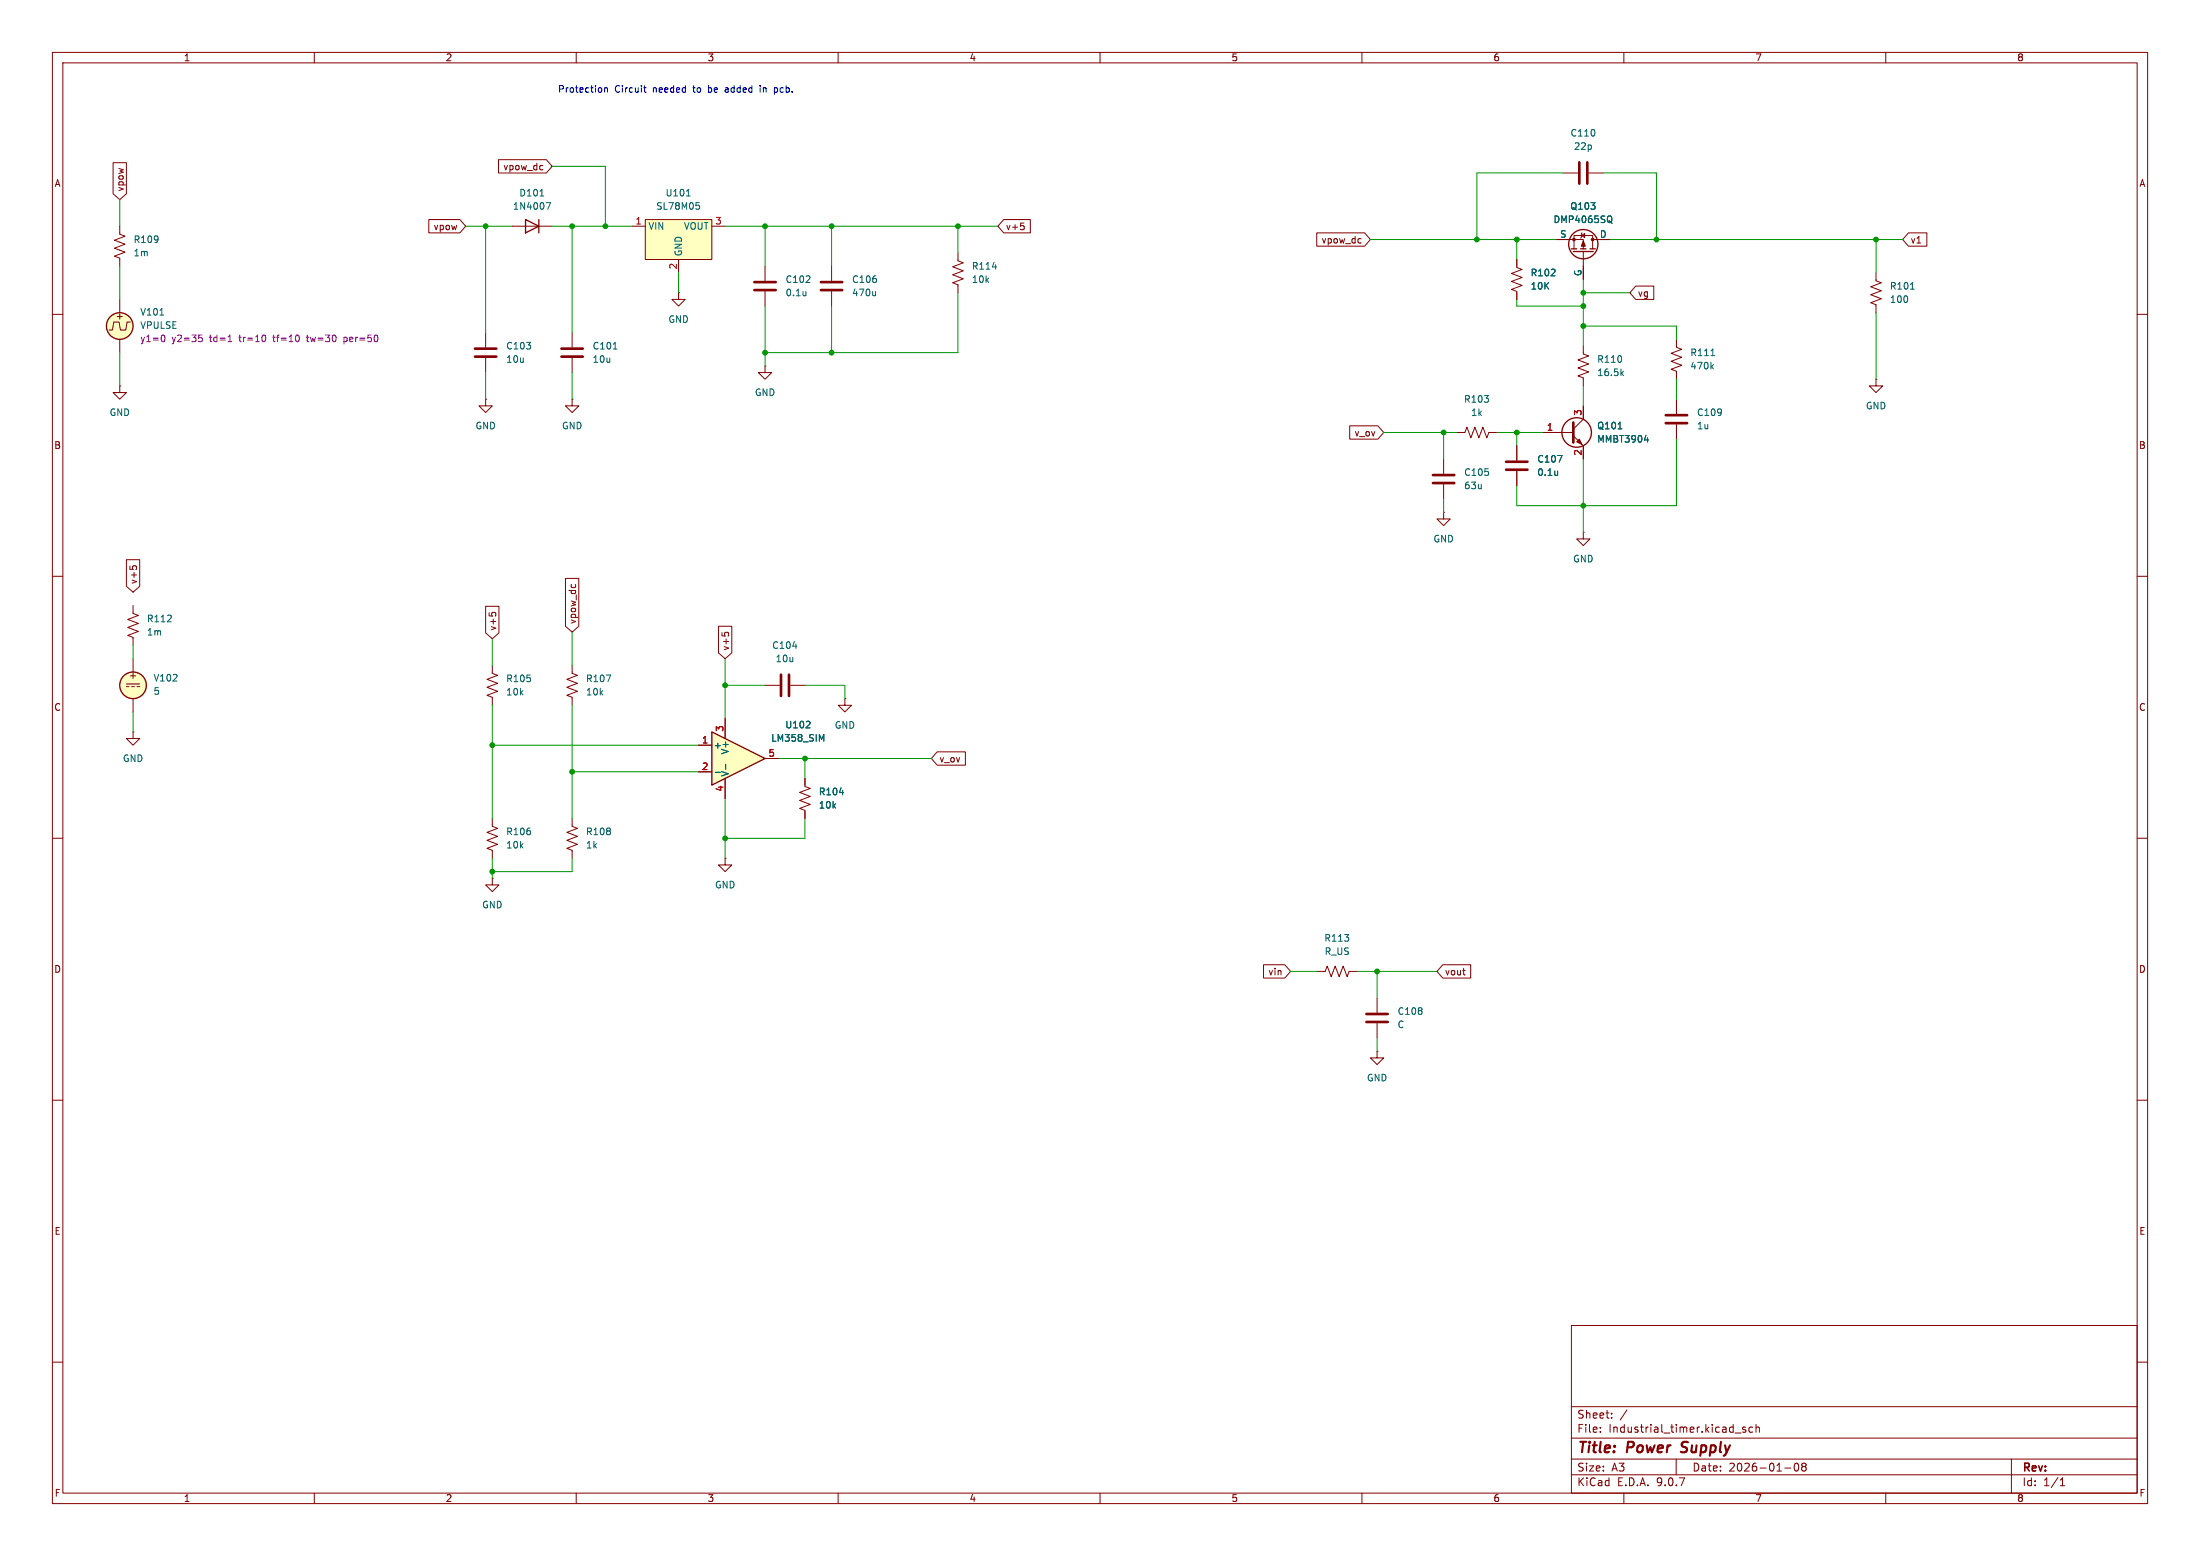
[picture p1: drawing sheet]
<svg xmlns="http://www.w3.org/2000/svg" width="420mm" height="297mm" viewBox="0 0 420 297" stroke-linecap="round" stroke-linejoin="round" font-family="sans-serif">
<g fill="none" stroke="#840000" stroke-width=".19">
<path d="M10 10h400v277h-400zM12 12h396v273h-396zM60 10v2M110 10v2M160 10v2M210 10v2M260 10v2M310 10v2M360 10v2M97.8 43.2h7.6M158.7 50.8v2.8M158.7 55.6v2.8"/>
<path d="M10 60h2M109.2 63.5v2.8M109.2 68.3v2.8M408 60h2M10 110h2M408 110h2M109.2 127v1.5l1 .4-2 .8 2 .7-2 .8 2 .8-2 .7 1 .4v1.5M10 160h2M94 156.2v1.5l1 .4-2 .8 2 .7-2 .8 2 .8-2 .7 1 .4v1.5M109.2 156.2v1.5l1 .4-2 .8 2 .7-2 .8 2 .8-2 .7 1 .4v1.5M153.7 148.6v1.5l1 .4-2 .8 2 .7-2 .8 2 .7-2 .8 1 .4v1.5M408 160h2"/>
<path d="M94 167.6v1.3h1.2l-1.2 1.3-1.3-1.3h1.3M94 167.6h.1M138.4 163.8v1.3h1.3l-1.3 1.3-1.2-1.3h1.2M138.4 163.8h.1M251.5 185.4h1.5l.4-1 .7 2 .8-2 .8 2 .7-2 .8 2 .4-1h1.5M262.9 190.5v2.8M262.9 195.3v2.8M10 210h2M262.9 200.7v1.2h1.3l-1.3 1.3-1.3-1.3h1.3M262.9 200.7h.1M408 210h2M300 253h108v32h-108z"/>
<path d="M10 260h2M300 278.5h108M300 274.5h108M300 268.5h108M305.5 273.2v.2M305.5 272.5v.1M307.7 270.5v.2M307.7 269.8v.1M310.6 269.1l-1.3 1.9M320 278.5v3M331.2 273.5h1.2M333.2 272.5l-.3-.1-.2 .2v.2l.5 .2v.3h-.5"/>
<path d="M334.6 272.5l-.4-.1-.3 .3 .1 .6h.6M335.2 272.5l.2-.1 .4 .1 .1 .9M335.2 271.9v1.5M342.7 279.4l.2-.1a.8 .8 0 0 1 .5 .7 .8 .8 0 0 1-.5 .8l-.2-.2-.2-.4zM344.2 279.9l-.3-.3 .3-.3 .5 .1 .1 .2-.3 .3M344.2 279.9l-.3 .3 .1 .4 .2 .2 .5-.1 .1-.2-.1-.4-.2-.2M344.2 279.9h.3M384 278.5v6.5M408 260h2M60 285v2M110 285v2M160 285v2"/>
<path d="M210 285v2M260 285v2M300 281.5h108M310 285v2M340.7 280.2h1.2M360 285v2M393.3 283.6h.9M393.3 282.5l.4-.4v1.5"/>
</g>
<path d="M320.9 277.1l.2 .1M321.2 275.4l-.1 .6" fill="none" stroke="#840000" stroke-width=".4"/>
<path d="M103.1 37.4h.7M104.3 38.7h.8l-.5 1.2M167.1 55.6v.9M167.1 56.3l-.1 .2M117.1 66.6h.7M115.7 128.8h.9l-.6 1.3M160.3 151.3h.7" fill="none" stroke="#006464" stroke-width=".19"/>
<path d="M156.7 53.8h4.1M156.7 55.4h4.1M107.2 66.5h4.1M107.2 68.1h4.1M260.9 193.5h4M260.9 195.1h4" fill="none" stroke="#840000" stroke-width=".51"/>
<path d="M100.3 41.9l2.6 1.3-2.6 1.3zM102.9 41.9v2.6" fill="none" stroke="#840000" stroke-width=".25"/>
<path d="M123.2 41.9h12.7v7.6h-12.7z" fill="#ffffc2"/>
<g fill="none" stroke="#840000" stroke-width=".19">
<path d="M120.6 43.2h2.6M123.2 41.9h12.7v7.6h-12.7zM129.5 55.9v1.3h1.3l-1.3 1.2-1.2-1.2h1.2M129.5 55.9h.1M129.5 49.5v2.6M135.9 43.2h2.5M146 50.8v2.8M146 55.6v2.8M358.1 52.1v1.5l1.1 .4-2.1 .7 2.1 .8-2.1 .8 2.1 .7-2.1 .8 1 .4v1.5M92.7 63.5v2.8M92.7 68.3v2.8M146 69.9v1.2h1.3l-1.3 1.3-1.2-1.3h1.2"/>
<path d="M146 69.9h.1M302.3 66v1.6l1 .3-2.1 .8 2.1 .8-2.1 .7 2.1 .8-2.1 .8 1.1 .3v1.6M161.3 133.4v1.2h1.3l-1.3 1.3-1.3-1.3h1.3M161.3 133.4h.1"/>
</g>
<path d="M131.1 37.4h.7M132.9 38.7h.6M133 39.2h.3l.3 .2-.1 .4-.5 .1M153.8 55.6v.9M153.8 56.3v.1M364.7 55.2h.7M309.6 71.2l.3 .5M309.9 70.9l-.5 .4" fill="none" stroke="#006464" stroke-width=".19"/>
<path d="M144 53.8h4.1M144 55.4h4.1M90.7 66.5h4M90.7 68.1h4" fill="none" stroke="#840000" stroke-width=".51"/>
<path d="M135.9 139.7l10.1 5.1-10.1 5.1z" fill="#ffffc2"/>
<g fill="none" stroke="#840000" stroke-width=".25">
<path d="M300 47.5h1M300.4 48h3.8M301.8 47.5h1M303.5 47.5h1M135.9 139.7l10.1 5.1-10.1 5.1z"/>
<circle cx="302.3" cy="46.6" r="2.79"/>
<circle cx="22.9" cy="62.2" r="2.54"/>
<circle cx="301" cy="82.5" r="2.82"/>
<circle cx="25.4" cy="130.8" r="2.54"/>
</g>
<g fill="none" stroke="#840000" stroke-width=".19">
<path d="M21.6 31.1h2.5v5.9l-1.2 1.1-1.3-1.1zM95.2 30.5h9.1l1.1 1.3-1.1 1.2h-9.1zM103.5 31.6h.1M103.6 32.4h-.1M298.4 33h2.8M303.3 33h2.8M22.9 43.2v1.5l1 .4-2.1 .7 2.1 .8-2.1 .8 2.1 .7-2.1 .8 1.1 .4v1.5M22.9 57.2v2.5M81.9 41.9h5.9l1.1 1.3-1.1 1.3h-5.9zM182.9 48.3v1.5l1 .4-2 .7 2 .8-2 .8 2 .7-2 .8 1 .4v1.5M191.6 41.9h5.1v2.6h-5.1l-1.1-1.3zM194.9 42.6h.6"/>
<path d="M195.3 43.1l.2 .2v.3l-.2 .3M251.4 44.4h9.1l1.1 1.3-1.1 1.3h-9.1zM259.7 45.5l.1 .1M259.8 46.3l-.1 .1M289.6 49.5v1.6l1 .3-2.1 .8 2.1 .8-2.1 .7 2.1 .8-2.1 .7 1.1 .4v1.6M297.2 45.7h5.1v1.8M300.5 47.5v-2.5h3.5v2.5M301.9 45l.6-.4v.7zM302 44.5l-.2 1M302.3 48v5.3M304 45.7h3.3M312.3 54.6h3.4v2.6h-3.4l-1.2-1.3z"/>
<path d="M364.3 44.4h3.5v2.6h-3.5l-1.1-1.3zM22.9 73.7v1.2h1.2l-1.2 1.3-1.3-1.3h1.3M22.9 73.7h.1M22.9 64.8v2.5M24.9 61.5h-.6l-.3 1.5h-1l-.3-1.5h-1l-.2 1.5h-.7M92.7 76.2v1.3h1.3l-1.3 1.2-1.3-1.2h1.3M92.7 76.2h.1M109.2 76.2v1.3h1.3l-1.3 1.2-1.3-1.2h1.3M109.2 76.2h.1M302.3 77.5v2.5l-1.9 1.9M320 64.8v1.5l1.1 .4-2.1 .7 2.1 .8-2.1 .8 2.1 .7-2.1 .8 1 .4v1.5M320 76.2v2.8"/>
<path d="M358.1 72.4v1.3h1.3l-1.3 1.2-1.2-1.2h1.2M358.1 72.4h.1M257.7 81.3h5.3l1.2 1.3-1.2 1.2h-5.3zM275.6 97.8v1.3h1.3l-1.3 1.2-1.3-1.2h1.3M275.6 97.8h.1M275.6 87.6v2.8M275.6 92.5v2.8M278.1 82.6h1.6l.3-1.1 .8 2.1 .8-2.1 .7 2.1 .8-2.1 .7 2.1 .4-1h1.5M289.6 85.1v2.8M289.6 89.9v2.8M294.6 82.6h5.8M300.4 83.2l1.9 1.9v2.5"/>
<path d="M320 81v2.8M24.1 106.8h2.6v5.1l-1.3 1.1-1.3-1.1zM24.8 108.1v.6M25.3 108.2l.2-.2h.3l.3 .2M25.4 115.6v1.5l1 .4-2 .7 2 .8-2 .8 2 .7-2 .8 1 .4v1.5M92.7 115.7h2.6v5.1l-1.3 1.1-1.3-1.1zM93.4 116.9v.6M93.9 117.1l.2-.2h.3l.3 .2M107.9 110.4h2.6v9.1l-1.3 1.2-1.3-1.2zM109.1 111.6l-.1 .1M109.8 111.6l.1 .1M137.2 119.5h2.5v5.1l-1.3 1.1-1.2-1.1z"/>
<path d="M302.3 101.6v1.3h1.2l-1.2 1.2-1.3-1.2h1.3M302.3 101.6h.1M24.1 130.6h2.6M24.1 131.1h.5M25.1 131.1h.6M25.4 139.7v1.3h1.3l-1.3 1.2-1.3-1.2h1.3M25.4 139.7h.1M25.4 125.7v2.6M25.4 133.4v2.5M26.2 131.1h.5M94 127v1.5l1 .4-2 .8 2 .7-2 .8 2 .8-2 .7 1 .4v1.5M137.8 120.8v.6"/>
<path d="M138.3 120.9l.3-.2h.3l.2 .2M138.4 137.2v3.8M146 130.8h2.8M150.9 130.8h2.8M133.3 142.2h2.6M133.3 147.3h2.6M138.4 148.6v3.8M146 144.8h2.6M153.7 148.6v1.3M153.7 154.9v1.3M178.9 143.5h5.4v2.6h-5.4l-1.1-1.3zM241.2 184.1h4.1l1.1 1.3-1.1 1.3h-4.1z"/>
<path d="M275.4 184.1h5.4v2.6h-5.4l-1.1-1.3zM279.2 185.2h.5M279.6 186.1h.1"/>
</g>
<g fill="none" stroke="#006464" stroke-width=".19">
<path d="M189.5 51h.7M307.3 42.2l.5 .4M307.4 41.2l.1 .1a.81 .81 0 0 1-.1 1.2M30.5 60.1h.8M326.6 67.9h.7M326.7 69.9l.4 .5M327.1 69.6l-.5 .5M297.4 86.9h.8l-.5 1.3M297.4 89.9v.8M297.4 90.6l-.1 .1M308.9 81.9h.7M313.9 84h.8"/>
<path d="M314.5 83.6v.8M151.3 123.3h.8M153.9 138.9h.7M154.6 137.8v.4M136.5 147.4h1M138.5 145.9v.9M156.8 141.1l.5-.9v1.3M160.3 151.3h.7"/>
</g>
<path d="M301.5 31v4.1M303 31v4.1M318 79.2h4.1M273.6 92.2h4M273.6 90.7h4M287.5 89.7h4.1M287.5 88.1h4.1M300.4 80.6v3.9M318 80.8h4.1M149.1 128.8v4M150.6 128.8v4" fill="none" stroke="#840000" stroke-width=".51"/>
<g fill="#840000" stroke="#840000" stroke-width=".19">
<path d="M301 84.3l.5-.5 .5 1z"/>
<path d="M302.3 46l.3 1h-.7z"/>
<circle cx="304" cy="45.7" r=".25"/>
<circle cx="300.5" cy="45.7" r=".25"/>
</g>
<g fill="#ffffc2" stroke="#ffffc2" stroke-width=".19">
<circle cx="22.9" cy="62.2" r="2.54"/>
<circle cx="25.4" cy="130.8" r="2.54"/>
</g>
<path d="M31.1 63.9a.68 .68 0 0 1 .4 .7 .68 .68 0 0 1-.4 .6M38 63.9h.6M38.1 64.4h.3l.2 .3-.1 .5h-.4M43.5 65.2h.8M50.6 64.1l.1 .3-.1 .7M58.5 64.4h.5M58.7 63.9v1.3M65.7 65.2h.3M65.7 64.4v1.2M66 64.4h-.3" fill="none" stroke="#840084" stroke-width=".19"/>
<g fill="none" stroke="#009600" stroke-width=".19">
<path d="M22.9 38.1v5.1M105.4 31.8h10.2v11.4M298.4 33h-16.5v12.7M306.1 33h10.1v12.7M22.9 50.8v6.4M88.9 43.2h8.9M92.7 43.2v20.3M105.4 43.2h15.2M109.2 43.2v20.3M129.5 52.1v3.8M138.4 43.2h52.1M146 43.2v7.6"/>
<path d="M146 58.4v11.5M158.7 43.2v7.6M158.7 58.4v8.9M182.9 55.9v11.4h-36.9M182.9 43.2v5.1M261.6 45.7h35.6M289.6 45.7v3.8M289.6 57.2v1.2h12.7M302.3 55.9h8.8M302.3 53.3v12.7M307.3 45.7h55.9M358.1 45.7v6.4"/>
<path d="M358.1 59.7v12.7M22.9 67.3v6.4M92.7 71.1v5.1M109.2 71.1v5.1M302.3 62.2h17.7v2.6M302.3 73.7v3.8M320 72.4v3.8M264.2 82.6h13.9M275.6 82.6v5M275.6 95.3v2.5M285.7 82.6h8.9M289.6 82.6v2.5"/>
<path d="M302.3 87.6v14M320 83.8v12.7h-30.4v-3.8M25.4 123.2v2.5M25.4 135.9v3.8M94 121.9v5.1M94 134.6v21.6M109.2 120.7v6.3M109.2 134.6v21.6M138.4 125.7v11.5M138.4 130.8h7.6M153.7 130.8h7.6v2.6M94 142.2h39.3"/>
<path d="M109.2 147.3h24.1M138.4 152.4v11.4M148.6 144.8h29.2M153.7 144.8v3.8M153.7 156.2v3.8h-15.3M94 163.8v3.8M109.2 163.8v2.6h-15.2M246.4 185.4h5.1M259.1 185.4h15.2M262.9 185.4v5.1M262.9 198.1v2.6"/>
</g>
<path d="M115.4 16.8v.8M115.4 16.9l.2-.1h.3l.1 .8M122.9 16.8h.4M123 16.3v1.1l.3 .2M138.6 16.8h-.1M138.6 17.1l-.2 .2 .2 .3M145.1 16.3v.2M145.1 16.8v.8M147.8 16.8h.4l.2 .1M147.8 16.8v1.2M148.4 17.5l-.2 .1-.4-.1" fill="none" stroke="#0000c2" stroke-width=".19"/>
<g fill="#009600" stroke="#009600" stroke-width=".19">
<circle cx="275.6" cy="82.6" r=".46"/>
<circle cx="281.9" cy="45.7" r=".46"/>
<circle cx="158.7" cy="43.2" r=".46"/>
<circle cx="146" cy="43.2" r=".46"/>
<circle cx="302.3" cy="96.5" r=".46"/>
<circle cx="182.9" cy="43.2" r=".46"/>
<circle cx="158.7" cy="67.3" r=".46"/>
<circle cx="262.9" cy="185.4" r=".46"/>
<circle cx="115.6" cy="43.2" r=".46"/>
<circle cx="109.2" cy="43.2" r=".46"/>
<circle cx="146" cy="67.3" r=".46"/>
<circle cx="302.3" cy="58.4" r=".46"/>
<circle cx="289.6" cy="82.6" r=".46"/>
<circle cx="302.3" cy="62.2" r=".46"/>
<circle cx="358.1" cy="45.7" r=".46"/>
<circle cx="316.2" cy="45.7" r=".46"/>
<circle cx="289.6" cy="45.7" r=".46"/>
<circle cx="302.3" cy="55.9" r=".46"/>
<circle cx="138.4" cy="130.8" r=".46"/>
<circle cx="153.7" cy="144.8" r=".46"/>
<circle cx="138.4" cy="160" r=".46"/>
<circle cx="109.2" cy="147.3" r=".46"/>
<circle cx="94" cy="142.2" r=".46"/>
<circle cx="94" cy="166.4" r=".46"/>
<circle cx="92.7" cy="43.2" r=".46"/>
</g>
<g font-size="2.8" fill="#840000">
<text x="301" y="277.9">Title:</text>
<text x="310.6" y="277.9">Power</text>
<text x="321.8" y="277.9">Supply</text>
</g>
<g font-size="2.1" fill="#840000">
<text x="301" y="273.7">File:</text>
<text x="301" y="271">Sheet:</text>
<text x="307.1" y="273.7">Industrial_timer.kicad_sch</text>
<text x="301" y="281.1">Size:</text>
<text x="307.6" y="281.1">A3</text>
<text x="323" y="281.1">Date:</text>
<text x="330" y="281.1">2026-01-08</text>
<text x="386" y="281.3">Rev:</text>
<text x="301" y="283.9">KiCad</text>
<text x="308.7" y="283.9">E.D.A.</text>
<text x="316.3" y="283.9">9.0.7</text>
<text x="386" y="283.9">Id:</text>
<text x="390.1" y="283.9">1/1</text>
</g>
<g font-size="1.8" fill="#840000">
<text x="35" y="11.9">1</text>
<text x="85" y="11.9">2</text>
<text x="135" y="11.9">3</text>
<text x="185" y="11.9">4</text>
<text x="235" y="11.9">5</text>
<text x="285" y="11.9">6</text>
<text x="335" y="11.9">7</text>
<text x="385" y="11.9">8</text>
<text x="10.3" y="35.9">A</text>
<text x="96" y="32.7">vpow_dc</text>
<text x="408.3" y="35.9">A</text>
<text x="23.8" y="36.7" transform="rotate(-90 23.8 36.7)">vpow</text>
<text x="82.7" y="44.1">vpow</text>
<text x="191.9" y="44.1">v+5</text>
<text x="252.2" y="46.7">vpow_dc</text>
<text x="364.6" y="46.7">v1</text>
<text x="312.6" y="56.8">vg</text>
<text x="22" y="61.2">+</text>
<text x="258.5" y="83.5">v_ov</text>
<text x="10.3" y="85.9">B</text>
<text x="408.2" y="85.9">B</text>
<text x="26.4" y="111.6" transform="rotate(-90 26.4 111.6)">v+5</text>
<text x="110.2" y="119.2" transform="rotate(-90 110.2 119.2)">vpow_dc</text>
<text x="94.9" y="120.5" transform="rotate(-90 94.9 120.5)">v+5</text>
<text x="139.4" y="124.3" transform="rotate(-90 139.4 124.3)">v+5</text>
<text x="24.5" y="129.8">+</text>
<text x="10.3" y="135.9">C</text>
<text x="408.2" y="135.9">C</text>
<text x="179.2" y="145.7">v_ov</text>
<text x="10.3" y="185.9">D</text>
<text x="408.2" y="185.9">D</text>
<text x="242" y="186.4">vin</text>
<text x="275.7" y="186.4">vout</text>
<text x="10.3" y="235.9">E</text>
<text x="408.3" y="235.9">E</text>
<text x="10.3" y="285.9">F</text>
<text x="35" y="286.9">1</text>
<text x="85" y="286.9">2</text>
<text x="135" y="286.9">3</text>
<text x="185" y="286.9">4</text>
<text x="235" y="286.9">5</text>
<text x="285" y="286.9">6</text>
<text x="335" y="286.9">7</text>
<text x="385" y="286.9">8</text>
<text x="408.3" y="285.9">F</text>
</g>
<g font-size="1.8" fill="#0000c2">
<text x="106.4" y="17.9">Protection</text>
<text x="117.3" y="17.9">Circuit</text>
<text x="124.7" y="17.9">needed</text>
<text x="132.6" y="17.9">to</text>
<text x="135.7" y="17.9">be</text>
<text x="139.1" y="17.9">added</text>
<text x="145.9" y="17.9">in</text>
<text x="148.9" y="17.9">pcb.</text>
</g>
<g font-size="1.8" fill="#006464">
<text x="299.7" y="26.3">C110</text>
<text x="300.4" y="28.8">22p</text>
<text x="97.8" y="40.2">1N4007</text>
<text x="99" y="37.7">D101</text>
<text x="125.2" y="40.2">SL78M05</text>
<text x="127" y="37.7">U101</text>
<text x="299.7" y="40.2">Q103</text>
<text x="25.4" y="46.6">R109</text>
<text x="123.7" y="44">VIN</text>
<text x="130.5" y="44">VOUT</text>
<text x="296.5" y="42.8">DMP4065SQ</text>
<text x="297.7" y="45.5">S</text>
<text x="305.3" y="45.5">D</text>
<text x="25.4" y="49.1">1m</text>
<text x="130.4" y="49" transform="rotate(-90 130.4 49)">GND</text>
<text x="185.4" y="51.7">R114</text>
<text x="292.1" y="52.9">R102</text>
<text x="302" y="52.8" transform="rotate(-90 302 52.8)">G</text>
<text x="149.9" y="54.2">C102</text>
<text x="149.9" y="56.7">0.1u</text>
<text x="162.6" y="54.2">C106</text>
<text x="162.6" y="56.7">470u</text>
<text x="185.4" y="54.2">10k</text>
<text x="292.1" y="55.5">10K</text>
<text x="360.7" y="55.5">R101</text>
<text x="360.7" y="58">100</text>
<text x="26.7" y="60.4">V101</text>
<text x="26.7" y="63">VPULSE</text>
<text x="127.5" y="61.8">GND</text>
<text x="96.5" y="66.9">C103</text>
<text x="96.5" y="69.4">10u</text>
<text x="113" y="66.9">C101</text>
<text x="113" y="69.4">10u</text>
<text x="304.8" y="69.4">R110</text>
<text x="304.8" y="72">16.5k</text>
<text x="322.6" y="68.2">R111</text>
<text x="322.6" y="70.7">470k</text>
<text x="144" y="75.8">GND</text>
<text x="279.4" y="77.1">R103</text>
<text x="20.8" y="79.6">GND</text>
<text x="90.7" y="82.1">GND</text>
<text x="107.2" y="82.1">GND</text>
<text x="280.7" y="79.6">1k</text>
<text x="304.8" y="82.1">Q101</text>
<text x="323.9" y="79.6">C109</text>
<text x="323.9" y="82.1">1u</text>
<text x="356.1" y="78.3">GND</text>
<text x="293.4" y="88.5">C107</text>
<text x="304.8" y="84.7">MMBT3904</text>
<text x="279.4" y="91">C105</text>
<text x="279.4" y="93.6">63u</text>
<text x="293.4" y="91">0.1u</text>
<text x="273.6" y="103.7">GND</text>
<text x="300.2" y="107.5">GND</text>
<text x="27.9" y="119">R112</text>
<text x="27.9" y="121.5">1m</text>
<text x="147.3" y="124.1">C104</text>
<text x="29.2" y="130.3">V102</text>
<text x="96.5" y="130.4">R105</text>
<text x="111.8" y="130.4">R107</text>
<text x="148" y="126.6">10u</text>
<text x="29.2" y="132.8">5</text>
<text x="96.5" y="132.9">10k</text>
<text x="111.8" y="132.9">10k</text>
<text x="136.1" y="143.1">+</text>
<text x="147.1" y="141.8">LM358_SIM</text>
<text x="149.8" y="139.2">U102</text>
<text x="159.3" y="139.3">GND</text>
<text x="23.4" y="145.6">GND</text>
<text x="139.3" y="148.3" transform="rotate(-90 139.3 148.3)">V-</text>
<text x="139.3" y="144.1" transform="rotate(-90 139.3 144.1)">V+</text>
<text x="156.2" y="152">R104</text>
<text x="156.2" y="154.5">10k</text>
<text x="96.5" y="159.6">R106</text>
<text x="111.8" y="159.6">R108</text>
<text x="96.5" y="162.2">10k</text>
<text x="111.8" y="162.2">1k</text>
<text x="91.9" y="173.6">GND</text>
<text x="136.4" y="169.8">GND</text>
<text x="252.7" y="179.9">R113</text>
<text x="252.8" y="182.5">R_US</text>
<text x="266.7" y="193.9">C108</text>
<text x="266.7" y="196.4">C</text>
<text x="260.9" y="206.6">GND</text>
</g>
<g font-size="1.8" fill="#a90000">
<text x="121.2" y="42.9">1</text>
<text x="136.5" y="42.9">3</text>
<text x="129.3" y="51.5" transform="rotate(-90 129.3 51.5)">2</text>
<text x="295.2" y="82.3">1</text>
<text x="302" y="79.4" transform="rotate(-90 302 79.4)">3</text>
<text x="302" y="87.1" transform="rotate(-90 302 87.1)">2</text>
<text x="133.9" y="142">1</text>
<text x="138.2" y="139.8" transform="rotate(-90 138.2 139.8)">3</text>
<text x="133.9" y="147.1">2</text>
<text x="146.6" y="144.5">5</text>
<text x="138.2" y="151.2" transform="rotate(-90 138.2 151.2)">4</text>
</g>
<g font-size="1.8" fill="#840084">
<text x="26.7" y="65.5">y1=0</text>
<text x="32.8" y="65.5">y2=35</text>
<text x="40.1" y="65.5">td=1</text>
<text x="46" y="65.5">tr=10</text>
<text x="52.7" y="65.5">tf=10</text>
<text x="59.3" y="65.5">tw=30</text>
<text x="66.5" y="65.5">per=50</text>
</g>
</svg>
